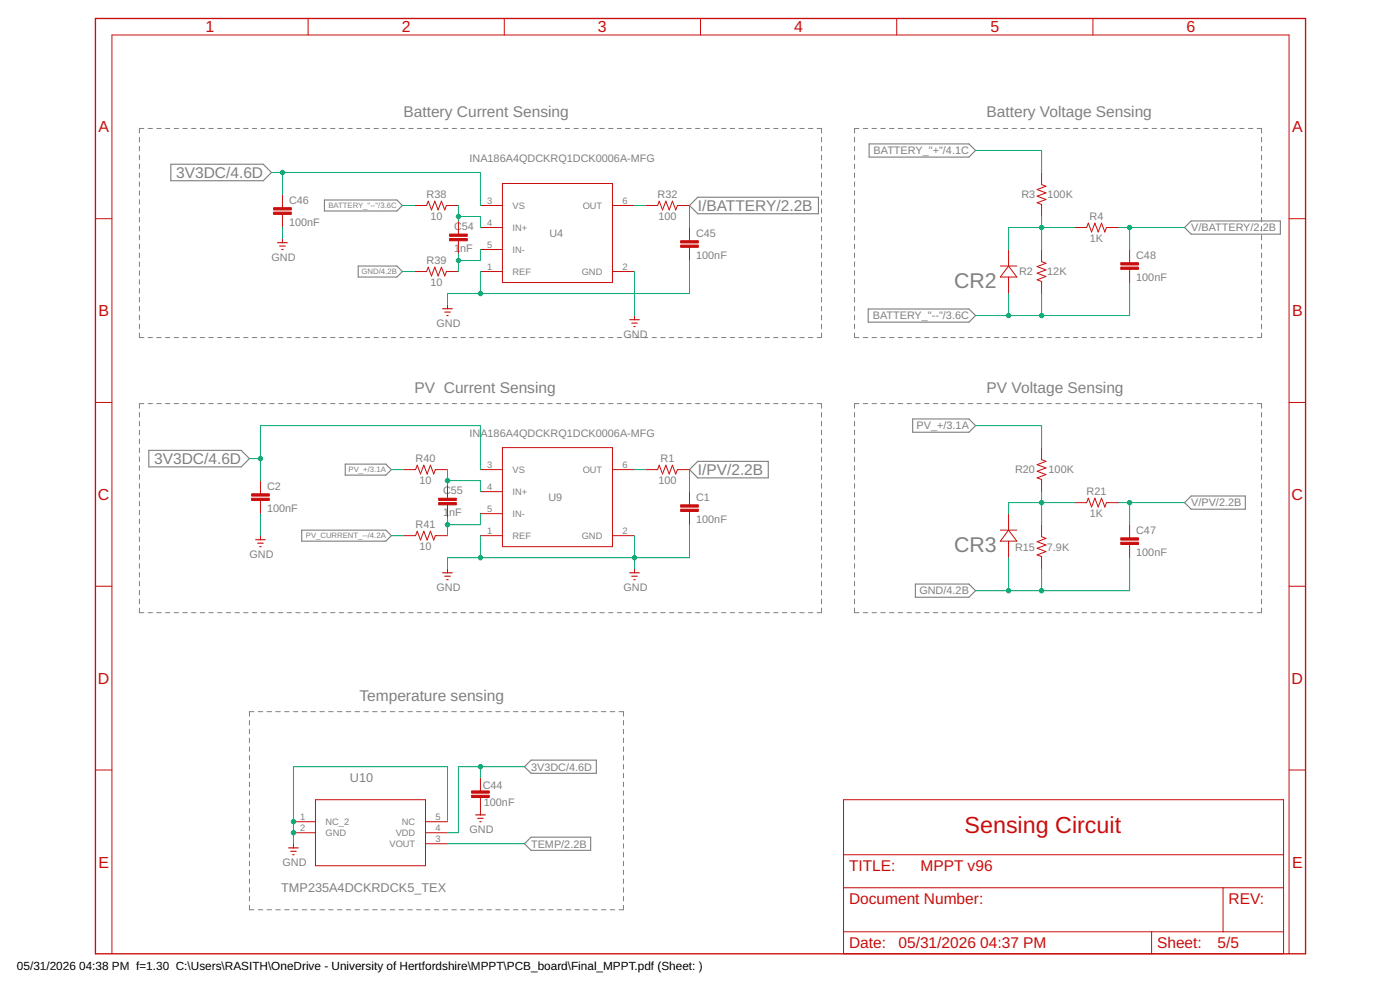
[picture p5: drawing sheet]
<svg xmlns="http://www.w3.org/2000/svg" width="420mm" height="297mm" viewBox="0 0 420 297" stroke-linecap="round" stroke-linejoin="round" font-family="sans-serif">
<g fill="none" stroke="#808080" stroke-width=".3">
<path d="M43.2 38.5h-1.4v1.4M44.4 38.5h1.4M47.1 38.5h1.3M49.7 38.5h1.3M52.3 38.5h1.3M54.9 38.5h1.3M57.5 38.5h1.3M60.1 38.5h1.3M62.7 38.5h1.3M65.3 38.5h1.3M67.9 38.5h1.3M70.5 38.5h1.3"/>
<path d="M73.1 38.5h1.3M75.7 38.5h1.3M78.4 38.5h1.3M81 38.5h1.3M83.6 38.5h1.3M86.2 38.5h1.3M88.8 38.5h1.3M91.4 38.5h1.3M94 38.5h1.3M96.6 38.5h1.3M99.2 38.5h1.3M101.8 38.5h1.3"/>
<path d="M104.4 38.5h1.3M107 38.5h1.4M109.6 38.5h1.4M112.2 38.5h1.4M114.9 38.5h1.3M117.5 38.5h1.3M120.1 38.5h1.3M122.7 38.5h1.3M125.3 38.5h1.3M127.9 38.5h1.3M130.5 38.5h1.3M133.1 38.5h1.3"/>
<path d="M135.7 38.5h1.3M138.3 38.5h1.3M140.9 38.5h1.3M143.6 38.5h1.2M146.2 38.5h1.3M148.8 38.5h1.3M151.4 38.5h1.3M154 38.5h1.3M156.6 38.5h1.3M159.2 38.5h1.3M161.8 38.5h1.3M164.4 38.5h1.3"/>
<path d="M167 38.5h1.3M169.6 38.5h1.3M172.2 38.5h1.3M174.8 38.5h1.3M177.4 38.5h1.4M180 38.5h1.4M182.7 38.5h1.3M185.3 38.5h1.3M187.9 38.5h1.3M190.5 38.5h1.3M193.1 38.5h1.3M195.7 38.5h1.3"/>
<path d="M198.3 38.5h1.3M200.9 38.5h1.3M203.5 38.5h1.3M206.1 38.5h1.3M208.7 38.5h1.3M211.3 38.5h1.3M214 38.5h1.3M216.6 38.5h1.3M219.2 38.5h1.3M221.8 38.5h1.3M224.4 38.5h1.3M227 38.5h1.3"/>
<path d="M229.6 38.5h1.3M232.2 38.5h1.3M234.8 38.5h1.3M237.4 38.5h1.3M240 38.5h1.3M242.6 38.5h1.3M245.2 38.5h1.3v1.4M257.8 38.5h-1.3v1.4M259.1 38.5h1.3M261.7 38.5h1.3M264.3 38.5h1.4M267 38.5h1.3"/>
<path d="M269.6 38.5h1.3M272.2 38.5h1.3M274.8 38.5h1.4M277.5 38.5h1.3M280.1 38.5h1.3M282.7 38.5h1.4M285.3 38.5h1.4M288 38.5h1.3M290.6 38.5h1.3M293.2 38.5h1.4M295.9 38.5h1.3M298.5 38.5h1.3"/>
<path d="M301.1 38.5h1.3M303.7 38.5h1.4M306.4 38.5h1.3M309 38.5h1.3M311.6 38.5h1.3M314.2 38.5h1.4M316.9 38.5h1.3M319.5 38.5h1.3M322.1 38.5h1.3M324.8 38.5h1.3M327.4 38.5h1.3M330 38.5h1.3"/>
<path d="M332.6 38.5h1.4M335.3 38.5h1.3M337.9 38.5h1.3M340.5 38.5h1.3M343.1 38.5h1.4M345.8 38.5h1.3M348.4 38.5h1.3M351 38.5h1.3M353.7 38.5h1.3M356.3 38.5h1.3M358.9 38.5h1.3M361.5 38.5h1.4"/>
<path d="M364.2 38.5h1.3M366.8 38.5h1.3M369.4 38.5h1.3M372 38.5h1.4M374.7 38.5h1.3M377.3 38.5h1.3v1.4M41.8 41.2v1.4M41.8 43.9v1.4M41.8 46.6v1.3M41.8 49.2v1.4M41.8 51.9v1.4M41.8 54.6v1.3"/>
<path d="M41.8 57.2v1.4M41.8 59.9v1.4M246.5 41.2v1.4M246.5 43.9v1.4M246.5 46.6v1.3M246.5 49.2v1.4M246.5 51.9v1.4M246.5 54.6v1.3M246.5 57.2v1.4M246.5 59.9v1.4M256.5 41.2v1.4M256.5 43.9v1.4"/>
<path d="M256.5 46.6v1.3M256.5 49.2v1.4M256.5 51.9v1.4M256.5 54.6v1.3M256.5 57.2v1.4M256.5 59.9v1.4M378.6 41.2v1.4M378.6 43.9v1.4M378.6 46.6v1.3M378.6 49.2v1.4M378.6 51.9v1.4M378.6 54.6v1.3"/>
<path d="M378.6 57.2v1.4M378.6 59.9v1.4M41.8 62.6v1.3M41.8 65.2v1.4M41.8 67.9v1.4M41.8 70.6v1.3M41.8 73.2v1.4M41.8 75.9v1.4M41.8 78.6v1.3M246.5 62.6v1.3M246.5 65.2v1.4M246.5 67.9v1.4"/>
<path d="M246.5 70.6v1.3M246.5 73.2v1.4M246.5 75.9v1.4M246.5 78.6v1.3M256.5 62.6v1.3M256.5 65.2v1.4M256.5 67.9v1.4M256.5 70.6v1.3M256.5 73.2v1.4M256.5 75.9v1.4M256.5 78.6v1.3M378.6 62.6v1.3"/>
<path d="M378.6 65.2v1.4M378.6 67.9v1.4M378.6 70.6v1.3M378.6 73.2v1.4M378.6 75.9v1.4M378.6 78.6v1.3M41.8 81.2v1.4M41.8 83.9v1.4M41.8 86.6v1.3M41.8 89.2v1.4M41.8 91.9v1.4M41.8 94.6v1.3"/>
<path d="M41.8 97.2v1.4M41.8 99.9v1.4h1.4M246.5 81.2v1.4M246.5 83.9v1.4M246.5 86.6v1.3M246.5 89.2v1.4M246.5 91.9v1.4M246.5 94.6v1.3M246.5 97.2v1.4M246.5 99.9v1.4h-1.3M256.5 99.9v1.4h1.3M256.5 81.2v1.4"/>
<path d="M256.5 83.9v1.4M256.5 86.6v1.3M256.5 89.2v1.4M256.5 91.9v1.4M256.5 94.6v1.3M256.5 97.2v1.4M378.6 99.9v1.4h-1.3M378.6 81.2v1.4M378.6 83.9v1.4M378.6 86.6v1.3M378.6 89.2v1.4M378.6 91.9v1.4"/>
<path d="M378.6 94.6v1.3M378.6 97.2v1.4M44.4 101.3h1.4M47.1 101.3h1.3M49.7 101.3h1.3M52.3 101.3h1.3M54.9 101.3h1.3M57.5 101.3h1.3M60.1 101.3h1.3M62.7 101.3h1.3M65.3 101.3h1.3M67.9 101.3h1.3"/>
<path d="M70.5 101.3h1.3M73.1 101.3h1.3M75.7 101.3h1.3M78.4 101.3h1.3M81 101.3h1.3M83.6 101.3h1.3M86.2 101.3h1.3M88.8 101.3h1.3M91.4 101.3h1.3M94 101.3h1.3M96.6 101.3h1.3M99.2 101.3h1.3"/>
<path d="M101.8 101.3h1.3M104.4 101.3h1.3M107 101.3h1.4M109.6 101.3h1.4M112.2 101.3h1.4M114.9 101.3h1.3M117.5 101.3h1.3M120.1 101.3h1.3M122.7 101.3h1.3M125.3 101.3h1.3M127.9 101.3h1.3M130.5 101.3h1.3"/>
<path d="M133.1 101.3h1.3M135.7 101.3h1.3M138.3 101.3h1.3M140.9 101.3h1.3M143.6 101.3h1.2M146.2 101.3h1.3M148.8 101.3h1.3M151.4 101.3h1.3M154 101.3h1.3M156.6 101.3h1.3M159.2 101.3h1.3M161.8 101.3h1.3"/>
<path d="M164.4 101.3h1.3M167 101.3h1.3M169.6 101.3h1.3M172.2 101.3h1.3M174.8 101.3h1.3M177.4 101.3h1.4M180 101.3h1.4M182.7 101.3h1.3M185.3 101.3h1.3M187.9 101.3h1.3M190.5 101.3h1.3M193.1 101.3h1.3"/>
<path d="M195.7 101.3h1.3M198.3 101.3h1.3M200.9 101.3h1.3M203.5 101.3h1.3M206.1 101.3h1.3M208.7 101.3h1.3M211.3 101.3h1.3M214 101.3h1.3M216.6 101.3h1.3M219.2 101.3h1.3M221.8 101.3h1.3M224.4 101.3h1.3"/>
<path d="M227 101.3h1.3M229.6 101.3h1.3M232.2 101.3h1.3M234.8 101.3h1.3M237.4 101.3h1.3M240 101.3h1.3M242.6 101.3h1.3M259.1 101.3h1.3M261.7 101.3h1.3M264.3 101.3h1.4M267 101.3h1.3M269.6 101.3h1.3"/>
<path d="M272.2 101.3h1.3M274.8 101.3h1.4M277.5 101.3h1.3M280.1 101.3h1.3M282.7 101.3h1.4M285.3 101.3h1.4M288 101.3h1.3M290.6 101.3h1.3M293.2 101.3h1.4M295.9 101.3h1.3M298.5 101.3h1.3M301.1 101.3h1.3"/>
<path d="M303.7 101.3h1.4M306.4 101.3h1.3M309 101.3h1.3M311.6 101.3h1.3M314.2 101.3h1.4M316.9 101.3h1.3M319.5 101.3h1.3M322.1 101.3h1.3M324.8 101.3h1.3M327.4 101.3h1.3M330 101.3h1.3M332.6 101.3h1.4"/>
<path d="M335.3 101.3h1.3M337.9 101.3h1.3M340.5 101.3h1.3M343.1 101.3h1.4M345.8 101.3h1.3M348.4 101.3h1.3M351 101.3h1.3M353.7 101.3h1.3M356.3 101.3h1.3M358.9 101.3h1.3M361.5 101.3h1.4M364.2 101.3h1.3"/>
<path d="M366.8 101.3h1.3M369.4 101.3h1.3M372 101.3h1.4M374.7 101.3h1.3M41.8 123.8v1.3M41.8 126.4v1.4M41.8 129.1v1.4M41.8 131.8v1.3M41.8 134.4v1.4M41.8 137.1v1.4M41.8 139.8v1.3M43.2 121.1h-1.4v1.4"/>
<path d="M44.4 121.1h1.4M47.1 121.1h1.3M49.7 121.1h1.3M52.3 121.1h1.3M54.9 121.1h1.3M57.5 121.1h1.3M60.1 121.1h1.3M62.7 121.1h1.3M65.3 121.1h1.3M67.9 121.1h1.3M70.5 121.1h1.3M73.1 121.1h1.3"/>
<path d="M75.7 121.1h1.3M78.4 121.1h1.3M81 121.1h1.3M83.6 121.1h1.3M86.2 121.1h1.3M88.8 121.1h1.3M91.4 121.1h1.3M94 121.1h1.3M96.6 121.1h1.3M99.2 121.1h1.3M101.8 121.1h1.3M104.4 121.1h1.3"/>
<path d="M107 121.1h1.4M109.6 121.1h1.4M112.2 121.1h1.4M114.9 121.1h1.3M117.5 121.1h1.3M120.1 121.1h1.3M122.7 121.1h1.3M125.3 121.1h1.3M127.9 121.1h1.3M130.5 121.1h1.3M133.1 121.1h1.3M135.7 121.1h1.3"/>
<path d="M138.3 121.1h1.3M140.9 121.1h1.3M143.6 121.1h1.2M146.2 121.1h1.3M148.8 121.1h1.3M151.4 121.1h1.3M154 121.1h1.3M156.6 121.1h1.3M159.2 121.1h1.3M161.8 121.1h1.3M164.4 121.1h1.3M167 121.1h1.3"/>
<path d="M169.6 121.1h1.3M172.2 121.1h1.3M174.8 121.1h1.3M177.4 121.1h1.4M180 121.1h1.4M182.7 121.1h1.3M185.3 121.1h1.3M187.9 121.1h1.3M190.5 121.1h1.3M193.1 121.1h1.3M195.7 121.1h1.3M198.3 121.1h1.3"/>
<path d="M200.9 121.1h1.3M203.5 121.1h1.3M206.1 121.1h1.3M208.7 121.1h1.3M211.3 121.1h1.3M214 121.1h1.3M216.6 121.1h1.3M219.2 121.1h1.3M221.8 121.1h1.3M224.4 121.1h1.3M227 121.1h1.3M229.6 121.1h1.3"/>
<path d="M232.2 121.1h1.3M234.8 121.1h1.3M237.4 121.1h1.3M240 121.1h1.3M242.6 121.1h1.3M245.2 121.1h1.3v1.4M246.5 123.8v1.3M246.5 126.4v1.4M246.5 129.1v1.4M246.5 131.8v1.3M246.5 134.4v1.4M246.5 137.1v1.4"/>
<path d="M246.5 139.8v1.3M256.5 123.8v1.3M256.5 126.4v1.4M256.5 129.1v1.4M256.5 131.8v1.3M256.5 134.4v1.4M256.5 137.1v1.4M256.5 139.8v1.3M257.8 121.1h-1.3v1.4M259.1 121.1h1.3M261.7 121.1h1.3M264.3 121.1h1.4"/>
<path d="M267 121.1h1.3M269.6 121.1h1.3M272.2 121.1h1.3M274.8 121.1h1.4M277.5 121.1h1.3M280.1 121.1h1.3M282.7 121.1h1.4M285.3 121.1h1.4M288 121.1h1.3M290.6 121.1h1.3M293.2 121.1h1.4M295.9 121.1h1.3"/>
<path d="M298.5 121.1h1.3M301.1 121.1h1.3M303.7 121.1h1.4M306.4 121.1h1.3M309 121.1h1.3M311.6 121.1h1.3M314.2 121.1h1.4M316.9 121.1h1.3M319.5 121.1h1.3M322.1 121.1h1.3M324.8 121.1h1.3M327.4 121.1h1.3"/>
<path d="M330 121.1h1.3M332.6 121.1h1.4M335.3 121.1h1.3M337.9 121.1h1.3M340.5 121.1h1.3M343.1 121.1h1.4M345.8 121.1h1.3M348.4 121.1h1.3M351 121.1h1.3M353.7 121.1h1.3M356.3 121.1h1.3M358.9 121.1h1.3"/>
<path d="M361.5 121.1h1.4M364.2 121.1h1.3M366.8 121.1h1.3M369.4 121.1h1.3M372 121.1h1.4M374.7 121.1h1.3M377.3 121.1h1.3v1.4M378.6 123.8v1.3M378.6 126.4v1.4M378.6 129.1v1.4M378.6 131.8v1.3M378.6 134.4v1.4"/>
<path d="M378.6 137.1v1.4M378.6 139.8v1.3M41.8 142.4v1.4M41.8 145.1v1.4M41.8 147.8v1.3M41.8 150.4v1.4M41.8 153.1v1.4M41.8 155.8v1.3M41.8 158.5v1.3M246.5 142.4v1.4M246.5 145.1v1.4M246.5 147.8v1.3"/>
<path d="M246.5 150.4v1.4M246.5 153.1v1.4M246.5 155.8v1.3M246.5 158.5v1.3M256.5 142.4v1.4M256.5 145.1v1.4M256.5 147.8v1.3M256.5 150.4v1.4M256.5 153.1v1.4M256.5 155.8v1.3M256.5 158.5v1.3M378.6 142.4v1.4"/>
<path d="M378.6 145.1v1.4M378.6 147.8v1.3M378.6 150.4v1.4M378.6 153.1v1.4M378.6 155.8v1.3M378.6 158.5v1.3M41.8 161.1v1.4M41.8 163.8v1.3M41.8 166.5v1.3M41.8 169.1v1.4M41.8 171.8v1.3M41.8 174.5v1.3"/>
<path d="M41.8 177.1v1.4M41.8 179.8v1.4M246.5 161.1v1.4M246.5 163.8v1.3M246.5 166.5v1.3M246.5 169.1v1.4M246.5 171.8v1.3M246.5 174.5v1.3M246.5 177.1v1.4M246.5 179.8v1.4M256.5 161.1v1.4M256.5 163.8v1.3"/>
<path d="M256.5 166.5v1.3M256.5 169.1v1.4M256.5 171.8v1.3M256.5 174.5v1.3M256.5 177.1v1.4M256.5 179.8v1.4M378.6 161.1v1.4M378.6 163.8v1.3M378.6 166.5v1.3M378.6 169.1v1.4M378.6 171.8v1.3M378.6 174.5v1.3"/>
<path d="M378.6 177.1v1.4M378.6 179.8v1.4M41.8 182.5v1.3h1.4M44.4 183.8h1.4M47.1 183.8h1.3M49.7 183.8h1.3M52.3 183.8h1.3M54.9 183.8h1.3M57.5 183.8h1.3M60.1 183.8h1.3M62.7 183.8h1.3M65.3 183.8h1.3"/>
<path d="M67.9 183.8h1.3M70.5 183.8h1.3M73.1 183.8h1.3M75.7 183.8h1.3M78.4 183.8h1.3M81 183.8h1.3M83.6 183.8h1.3M86.2 183.8h1.3M88.8 183.8h1.3M91.4 183.8h1.3M94 183.8h1.3M96.6 183.8h1.3"/>
<path d="M99.2 183.8h1.3M101.8 183.8h1.3M104.4 183.8h1.3M107 183.8h1.4M109.6 183.8h1.4M112.2 183.8h1.4M114.9 183.8h1.3M117.5 183.8h1.3M120.1 183.8h1.3M122.7 183.8h1.3M125.3 183.8h1.3M127.9 183.8h1.3"/>
<path d="M130.5 183.8h1.3M133.1 183.8h1.3M135.7 183.8h1.3M138.3 183.8h1.3M140.9 183.8h1.3M143.6 183.8h1.2M146.2 183.8h1.3M148.8 183.8h1.3M151.4 183.8h1.3M154 183.8h1.3M156.6 183.8h1.3M159.2 183.8h1.3"/>
<path d="M161.8 183.8h1.3M164.4 183.8h1.3M167 183.8h1.3M169.6 183.8h1.3M172.2 183.8h1.3M174.8 183.8h1.3M177.4 183.8h1.4M180 183.8h1.4M182.7 183.8h1.3M185.3 183.8h1.3M187.9 183.8h1.3M190.5 183.8h1.3"/>
<path d="M193.1 183.8h1.3M195.7 183.8h1.3M198.3 183.8h1.3M200.9 183.8h1.3M203.5 183.8h1.3M206.1 183.8h1.3M208.7 183.8h1.3M211.3 183.8h1.3M214 183.8h1.3M216.6 183.8h1.3M219.2 183.8h1.3M221.8 183.8h1.3"/>
<path d="M224.4 183.8h1.3M227 183.8h1.3M229.6 183.8h1.3M232.2 183.8h1.3M234.8 183.8h1.3M237.4 183.8h1.3M240 183.8h1.3M242.6 183.8h1.3M246.5 182.5v1.3h-1.3M256.5 182.5v1.3h1.3M259.1 183.8h1.3M261.7 183.8h1.3"/>
<path d="M264.3 183.8h1.4M267 183.8h1.3M269.6 183.8h1.3M272.2 183.8h1.3M274.8 183.8h1.4M277.5 183.8h1.3M280.1 183.8h1.3M282.7 183.8h1.4M285.3 183.8h1.4M288 183.8h1.3M290.6 183.8h1.3M293.2 183.8h1.4"/>
<path d="M295.9 183.8h1.3M298.5 183.8h1.3M301.1 183.8h1.3M303.7 183.8h1.4M306.4 183.8h1.3M309 183.8h1.3M311.6 183.8h1.3M314.2 183.8h1.4M316.9 183.8h1.3M319.5 183.8h1.3M322.1 183.8h1.3M324.8 183.8h1.3"/>
<path d="M327.4 183.8h1.3M330 183.8h1.3M332.6 183.8h1.4M335.3 183.8h1.3M337.9 183.8h1.3M340.5 183.8h1.3M343.1 183.8h1.4M345.8 183.8h1.3M348.4 183.8h1.3M351 183.8h1.3M353.7 183.8h1.3M356.3 183.8h1.3"/>
<path d="M358.9 183.8h1.3M361.5 183.8h1.4M364.2 183.8h1.3M366.8 183.8h1.3M369.4 183.8h1.3M372 183.8h1.4M374.7 183.8h1.3M378.6 182.5v1.3h-1.3M74.9 216.2v1.3M74.9 218.8v1.4M76.2 213.5h-1.3v1.4M77.5 213.5h1.3"/>
<path d="M80.1 213.5h1.4M82.8 213.5h1.3M85.4 213.5h1.4M88.1 213.5h1.3M90.7 213.5h1.4M93.3 213.5h1.4M96 213.5h1.3M98.6 213.5h1.4M101.3 213.5h1.3M103.9 213.5h1.4M106.6 213.5h1.3M109.2 213.5h1.3"/>
<path d="M111.8 213.5h1.4M114.5 213.5h1.3M117.1 213.5h1.3M119.8 213.5h1.3M122.4 213.5h1.3M125 213.5h1.4M127.7 213.5h1.3M130.3 213.5h1.4M133 213.5h1.3M135.6 213.5h1.3M138.2 213.5h1.4M140.9 213.5h1.3"/>
<path d="M143.5 213.5h1.4M146.2 213.5h1.3M148.8 213.5h1.4M151.4 213.5h1.4M154.1 213.5h1.3M156.7 213.5h1.4M159.4 213.5h1.3M162 213.5h1.3M164.7 213.5h1.3M167.3 213.5h1.3M169.9 213.5h1.4M172.6 213.5h1.3"/>
<path d="M175.2 213.5h1.4M177.9 213.5h1.3M180.5 213.5h1.3M183.1 213.5h1.4M185.8 213.5h1.3v1.4M187.1 216.2v1.3M187.1 218.8v1.4M74.9 221.5v1.3M74.9 224.1v1.3M74.9 226.7v1.4M74.9 229.4v1.3M74.9 232v1.4"/>
<path d="M74.9 234.7v1.3M74.9 237.3v1.3M74.9 239.9v1.4M187.1 221.5v1.3M187.1 224.1v1.3M187.1 226.7v1.4M187.1 229.4v1.3M187.1 232v1.4M187.1 234.7v1.3M187.1 237.3v1.3M187.1 239.9v1.4M74.9 242.6v1.3"/>
<path d="M74.9 245.2v1.4M74.9 247.9v1.3M74.9 250.5v1.3M74.9 253.2v1.3M74.9 255.8v1.3M74.9 258.4v1.4M187.1 242.6v1.3M187.1 245.2v1.4M187.1 247.9v1.3M187.1 250.5v1.3M187.1 253.2v1.3M187.1 255.8v1.3"/>
<path d="M187.1 258.4v1.4M74.9 271.6v1.4h1.3M74.9 261.1v1.3M74.9 263.7v1.3M74.9 266.3v1.4M74.9 269v1.3M77.5 273h1.3M80.1 273h1.4M82.8 273h1.3M85.4 273h1.4M88.1 273h1.3M90.7 273h1.4"/>
<path d="M93.3 273h1.4M96 273h1.3M98.6 273h1.4M101.3 273h1.3M103.9 273h1.4M106.6 273h1.3M109.2 273h1.3M111.8 273h1.4M114.5 273h1.3M117.1 273h1.3M119.8 273h1.3M122.4 273h1.3"/>
<path d="M125 273h1.4M127.7 273h1.3M130.3 273h1.4M133 273h1.3M135.6 273h1.3M138.2 273h1.4M140.9 273h1.3M143.5 273h1.4M146.2 273h1.3M148.8 273h1.4M151.4 273h1.4M154.1 273h1.3"/>
<path d="M156.7 273h1.4M159.4 273h1.3M162 273h1.3M164.7 273h1.3M167.3 273h1.3M169.9 273h1.4M172.6 273h1.3M175.2 273h1.4M177.9 273h1.3M180.5 273h1.3M183.1 273h1.4M187.1 261.1v1.3"/>
<path d="M187.1 263.7v1.3M187.1 266.3v1.4M187.1 269v1.3M187.1 271.6v1.4h-1.3"/>
</g>
<g fill="none" stroke="#808080" stroke-width=".34">
<path d="M51.3 49.3h27.7l2.5 2.5-2.5 2.4h-27.7zM260.8 43.2h30l2 1.9-2 2h-30zM97.4 60h21.7l1.7 1.7-1.7 1.6h-21.7zM107.5 79.8h11.6l1.7 1.7-1.7 1.6h-11.6zM206.9 61.7l2.5-2.5h36.2v4.9h-36.2zM355.5 68.3l2-2h26.8v4h-26.8zM260.6 92.7h30.2l2 2-2 2h-30.2zM44.7 135.1h27.7l2.5 2.5-2.5 2.5h-27.7zM103.6 139.3h12.2l1.7 1.6-1.7 1.7h-12.2zM273.9 125.7h16.9l2 2-2 2h-16.9zM90.6 159.1h25.2l1.7 1.6-1.7 1.7h-25.2zM206.9 140.9l2.5-2.5h21.2v5h-21.2z"/>
<path d="M357.5 148.8h16.2v4h-16.2l-2-2zM274.7 175.2h16.1l2 2-2 2h-16.1zM157.4 230l2-1.9h19.6v3.9h-19.6zM157.4 253.2l2-2h17.9v3.9h-17.9z"/>
</g>
<path d="M28.6 5.5h363.2v280.7h-363.2z" fill="none" stroke="#c90d0c" stroke-width=".4"/>
<g fill="none" stroke="#c90d0c" stroke-width=".3">
<path d="M92.5 5.5v5M151.3 5.5v5M210.2 5.5v5M269.1 5.5v5M328 5.5v5M84.8 58.4v3.9M150.8 55.1h33v29.7h-33zM312.6 51.8v3.6l1.3 .5-2.6 1 2.6 1-2.6 1 2.6 1-2.6 .9 1.3 .5v3.7M28.6 65.6h5M84.8 64.3v4M84.8 71.6v1.2M124.4 61.7h3.6l.5-1.4 1 2.7 1-2.7 1 2.7 1-2.7 1 2.7 .5-1.3h3.6"/>
<path d="M137.6 66.3v4M137.6 72.2v4M144.2 61.7h6.6M144.2 68.3h6.6M144.2 74.9h6.6M183.8 61.7h6.6M193.7 61.7h3.7l.4-1.4 1 2.7 1-2.7 1 2.7 1-2.7 1 2.7 .5-1.3h3.6M206.9 68.3v3.9M206.9 74.2v4M300.2 79.8h5M302.7 74.9v4.9M302.7 79.8l2.5 3.3h-5z"/>
<path d="M312.6 74.9v3.6l1.3 .5-2.6 1 2.6 1-2.6 1 2.6 1-2.6 .9 1.3 .6v3.6M322.5 68.3h3.6l.5-1.3 1 2.6 1-2.6 1 2.6 1-2.6 1 2.6 .5-1.3h3.6M339 74.9v3.9M386.9 65.6h4.9M124.4 81.5h3.6l.5-1.3 1 2.6 1-2.6 1 2.6 1-2.6 1 2.6 .5-1.3h3.6M134.3 91.4v1.2M144.2 81.5h6.6M183.8 81.5h6.6M190.4 94.7v1.2M302.7 83.1v5M339 80.8v4M28.6 120.8h5"/>
<path d="M150.8 134.3h33v29.7h-33zM312.6 134.3v3.6l1.3 .5-2.6 1 2.6 1-2.6 1 2.6 1-2.6 1 1.3 .5v3.6M386.9 120.8h4.9M78.2 144.2v4M78.2 150.2v3.9M121.1 140.9h3.6l.5-1.3 1 2.6 1-2.6 1 2.6 1-2.6 1 2.6 .5-1.3h3.6M134.3 145.5v4M134.3 151.5v3.9M144.2 140.9h6.6M144.2 147.5h6.6M144.2 154.1h6.6M183.8 140.9h6.6"/>
<path d="M193.7 140.9h3.7l.4-1.3 1 2.6 1-2.6 1 2.6 1-2.6 1 2.6 .5-1.3h3.6M206.9 147.5v4M206.9 153.5v3.9M300.2 159.1h5M302.7 154.1v5M302.7 159.1l2.5 3.3h-5zM312.6 157.4v3.6l1.3 .5-2.6 1 2.6 1-2.6 1 2.6 1-2.6 1 1.3 .5v3.6M322.5 150.8h3.6l.5-1.3 1 2.6 1-2.6 1 2.6 1-2.6 1 2.6 .5-1.3h3.6M339 157.4v4M28.6 175.9h5M78.2 160.7v1.2M121.1 160.7h3.6l.5-1.3 1 2.6 1-2.6 1 2.6 1-2.6 1 2.6 .5-1.3h3.6"/>
<path d="M134.3 170.6v1.3M144.2 160.7h6.6M183.8 160.7h6.6M190.4 170.6v1.3M302.7 162.4v4.9M339 163.4v3.9M386.9 175.9h4.9M28.6 231h5M94.7 239.9h33v19.9h-33zM144.2 233.3v4M144.2 239.3v5.2M253.2 239.9h132v46.3h-132z"/>
<path d="M386.9 231h4.9M88.1 246.5h6.6M88.1 249.9h6.6M88.1 253.2v1.2M127.7 246.5h6.6M127.7 249.9h6.6M127.7 253.2h6.6M253.2 256.5h132M253.2 266.4h132M253.2 279.6h132M345.6 279.6v6.6M367.1 266.4v13.2"/>
<path d="M33.6 286.2v-275.7h353.3v275.7"/>
</g>
<g fill="none" stroke="#c90d0c" stroke-width=".34">
<path d="M83.3 72.8h2.9M83.9 73.8h1.7M84.6 74.9h.4M132.8 92.6h2.9M133.5 93.6h1.6M134.1 94.7h.4M189 95.9h2.9M189.6 96.9h1.6M190.2 98h.4M76.7 161.9h2.9M77.3 163h1.7M78 164h.4"/>
<path d="M132.8 171.9h2.9M133.5 172.9h1.6M134.1 173.9h.4M189 171.9h2.9M189.6 172.9h1.6M190.2 173.9h.4M86.6 254.4h2.9M87.2 255.4h1.7M87.9 256.5h.4M142.7 244.5h2.9M143.4 245.5h1.6M144 246.5h.4"/>
</g>
<g fill="#c90d0c" stroke="#c90d0c" stroke-width=".3">
<path d="M141.5 238.6h5.3v.7h-5.3z"/>
<path d="M141.5 237.3h5.3v.7h-5.3z"/>
<path d="M204.3 73.5h5.3v.7h-5.3z"/>
<path d="M204.3 72.2h5.3v.7h-5.3z"/>
<path d="M82.1 63.6h5.3v.7h-5.3z"/>
<path d="M82.1 62.3h5.3v.7h-5.3z"/>
<path d="M204.3 152.8h5.3v.7h-5.3z"/>
<path d="M204.3 151.5h5.3v.6h-5.3z"/>
<path d="M75.5 149.5h5.3v.7h-5.3z"/>
<path d="M75.5 148.2h5.3v.6h-5.3z"/>
<path d="M336.4 162.7h5.3v.7h-5.3z"/>
<path d="M336.4 161.4h5.3v.7h-5.3z"/>
<path d="M336.4 80.1h5.3v.7h-5.3z"/>
<path d="M336.4 78.8h5.3v.7h-5.3z"/>
<path d="M134.9 71.6h5.3v.6h-5.3z"/>
<path d="M134.9 70.2h5.3v.7h-5.3z"/>
<path d="M131.7 150.8h5.2v.7h-5.2z"/>
<path d="M131.7 149.5h5.2v.7h-5.2z"/>
</g>
<g fill="none" stroke="#0dab76" stroke-width=".3">
<path d="M81.5 51.8h62.7v9.9M84.8 51.8v6.6M292.8 45.1h19.8v6.7M84.8 68.3v3.3M120.8 61.7h3.6M137.6 65h6.6v3.3M137.6 61.7v4.6M137.6 76.2v5.3M144.2 74.9v3.3h-6.6M190.4 61.7h3.3M206.9 61.7v6.6M206.9 78.2v9.9h-72.6v3.3"/>
<path d="M312.6 65v9.9M322.5 68.3h-19.8v6.6M335.7 68.3h19.8M339 68.3v6.6M120.8 81.5h3.6M144.2 81.5v6.6M190.4 81.5v13.2M302.7 88.1v6.6M312.6 88.1v6.6M339 84.8v9.9h-46.2M74.9 137.6h3.3M292.8 127.7h19.8v6.6"/>
<path d="M78.2 154.1v6.6M117.5 140.9h3.6M134.3 140.9v4.6M134.3 155.4v5.3M134.3 144.2h9.9v3.3M144.2 140.9v-13.2h-66v16.5M144.2 154.1v3.3h-9.9M190.4 140.9h3.3M206.9 140.9v6.6M206.9 157.4v9.9h-72.6v3.3M312.6 147.5v9.9M322.5 150.8h-19.8v3.3"/>
<path d="M335.7 150.8h19.8M339 150.8v6.6M117.5 160.7h3.6M144.2 160.7v6.6M190.4 160.7v9.9M302.7 167.3v9.9M312.6 170.6v6.6M339 167.3v9.9h-46.2M144.2 230v3.3M157.4 230h-19.8v19.9h-3.3M134.3 246.5v-16.5h-46.2v23.2M134.3 253.2h23.1"/>
</g>
<g fill="#0dab76" stroke="#0dab76" stroke-width=".3">
<circle cx="88.1" cy="249.9" r=".66"/>
<circle cx="88.1" cy="246.5" r=".66"/>
<circle cx="144.2" cy="88.1" r=".66"/>
<circle cx="190.4" cy="167.3" r=".66"/>
<circle cx="144.2" cy="167.3" r=".66"/>
<circle cx="312.6" cy="177.2" r=".66"/>
<circle cx="302.7" cy="177.2" r=".66"/>
<circle cx="144.2" cy="230" r=".66"/>
<circle cx="84.8" cy="51.8" r=".66"/>
<circle cx="78.2" cy="137.6" r=".66"/>
<circle cx="312.6" cy="94.7" r=".66"/>
<circle cx="302.7" cy="94.7" r=".66"/>
<circle cx="312.6" cy="150.8" r=".66"/>
<circle cx="339" cy="150.8" r=".66"/>
<circle cx="312.6" cy="68.3" r=".66"/>
<circle cx="339" cy="68.3" r=".66"/>
<circle cx="137.6" cy="78.2" r=".66"/>
<circle cx="137.6" cy="65" r=".66"/>
<circle cx="134.3" cy="157.4" r=".66"/>
<circle cx="134.3" cy="144.2" r=".66"/>
</g>
<text font-size="7" fill="#c90d0c" x="289.5" y="249.9">Sensing Circuit</text>
<g font-size="6.4" fill="#808080">
<text x="286.4" y="86.4">CR2</text>
<text x="286.4" y="165.6">CR3</text>
</g>
<g font-size="4.8" fill="#c90d0c">
<text x="61.7" y="9.7">1</text>
<text x="120.6" y="9.7">2</text>
<text x="179.5" y="9.7">3</text>
<text x="238.3" y="9.7">4</text>
<text x="297.2" y="9.7">5</text>
<text x="356.1" y="9.7">6</text>
<text x="29.5" y="39.8">A</text>
<text x="387.8" y="39.8">A</text>
<text x="29.5" y="94.9">B</text>
<text x="387.8" y="94.9">B</text>
<text x="29.4" y="150">C</text>
<text x="387.6" y="150">C</text>
<text x="29.4" y="205.2">D</text>
<text x="387.6" y="205.2">D</text>
<text x="29.5" y="260.3">E</text>
<text x="387.8" y="260.3">E</text>
</g>
<g font-size="4.7" fill="#808080">
<text x="121.1" y="35.3">Battery Current Sensing</text>
<text x="296.1" y="35.3">Battery Voltage Sensing</text>
<text x="52.9" y="53.4">3V3DC/4.6D</text>
<text x="209.4" y="63.3">I/BATTERY/2.2B</text>
<text x="124.4" y="117.8">PV Current Sensing</text>
<text x="296.1" y="117.8">PV Voltage Sensing</text>
<text x="46.3" y="139.3">3V3DC/4.6D</text>
<text x="209.4" y="142.6">I/PV/2.2B</text>
<text x="107.9" y="210.2">Temperature sensing</text>
</g>
<g font-size="4.7" fill="#c90d0c">
<text x="254.8" y="261.4">TITLE:</text>
<text x="276.3" y="261.4">MPPT v96</text>
<text x="254.8" y="271.3">Document Number:</text>
<text x="368.7" y="271.3">REV:</text>
<text x="254.8" y="284.5">Date:</text>
<text x="269.7" y="284.5">05/31/2026</text>
<text x="294.2" y="284.5">04:37 PM</text>
<text x="347.3" y="284.5">Sheet:</text>
<text x="365.4" y="284.5">5/5</text>
</g>
<g font-size="3.8" fill="#808080">
<text x="105" y="234.7">U10</text>
<text x="84.4" y="267.7">TMP235A4DCKRDCK5_TEX</text>
</g>
<g font-size="3.5">
<text x="5.1" y="290.9">05/31/2026</text>
<text x="23.8" y="290.9">04:38 PM f=1.30 C:\Users\RASITH\OneDrive - University of Hertfordshire\MPPT\PCB_board\Final_MPPT.pdf (Sheet: )</text>
</g>
<g font-size="3.3" fill="#808080">
<text x="262.2" y="46.3">BATTERY_&quot;+&quot;/4.1C</text>
<text x="140.9" y="48.5">INA186A4QDCKRQ1DCK0006A-MFG</text>
<text x="128" y="59.5">R38</text>
<text x="197.3" y="59.5">R32</text>
<text x="306.5" y="59.5">R3</text>
<text x="314.4" y="59.5">100K</text>
<text x="86.7" y="61.2">C46</text>
<text x="86.7" y="67.8">100nF</text>
<text x="129.2" y="66.1">10</text>
<text x="136.3" y="69.1">C54</text>
<text x="164.9" y="71.2">U4</text>
<text x="197.6" y="66.1">100</text>
<text x="208.9" y="71.1">C45</text>
<text x="327" y="66.1">R4</text>
<text x="357.5" y="69.4">V/BATTERY/2.2B</text>
<text x="136.3" y="75.7">1</text>
<text x="138.1" y="75.7">nF</text>
<text x="208.9" y="77.7">100nF</text>
<text x="327.1" y="72.7">1K</text>
<text x="341" y="77.7">C48</text>
<text x="81.5" y="78.2">GND</text>
<text x="128" y="79.3">R39</text>
<text x="305.9" y="82.6">R2</text>
<text x="314.3" y="82.6">12K</text>
<text x="129.2" y="85.9">10</text>
<text x="341" y="84.3">100nF</text>
<text x="261.9" y="95.8">BATTERY_&quot;--&quot;/3.6C</text>
<text x="131" y="98">GND</text>
<text x="187.1" y="101.3">GND</text>
<text x="140.9" y="131">INA186A4QDCKRQ1DCK0006A-MFG</text>
<text x="275.1" y="128.8">PV_+/3.1A</text>
<text x="124.7" y="138.7">R40</text>
<text x="198.3" y="138.7">R1</text>
<text x="304.6" y="142.1">R20</text>
<text x="314.7" y="142.1">100K</text>
<text x="80.1" y="147">C2</text>
<text x="125.9" y="145.3">10</text>
<text x="133" y="148.3">C55</text>
<text x="197.6" y="145.3">100</text>
<text x="326.1" y="148.6">R21</text>
<text x="80.1" y="153.6">100nF</text>
<text x="133" y="154.9">1</text>
<text x="134.8" y="154.9">nF</text>
<text x="164.6" y="150.5">U9</text>
<text x="208.9" y="150.3">C1</text>
<text x="327.1" y="155.3">1K</text>
<text x="357.5" y="152">V/PV/2.2B</text>
<text x="124.7" y="158.6">R41</text>
<text x="208.9" y="156.9">100nF</text>
<text x="341" y="160.2">C47</text>
<text x="74.9" y="167.3">GND</text>
<text x="125.9" y="165.2">10</text>
<text x="304.6" y="165.2">R15</text>
<text x="314.2" y="165.2">7.9K</text>
<text x="341" y="166.8">100nF</text>
<text x="131" y="177.2">GND</text>
<text x="187.1" y="177.2">GND</text>
<text x="275.9" y="178.4">GND/4.2B</text>
<text x="159.4" y="231.2">3V3DC/4.6D</text>
<text x="144.9" y="236.6">C44</text>
<text x="145.2" y="241.9">100nF</text>
<text x="140.9" y="249.9">GND</text>
<text x="159.4" y="254.3">TEMP/2.2B</text>
<text x="84.8" y="259.8">GND</text>
</g>
<g font-size="2.8" fill="#808080">
<text x="146.2" y="61.2">3</text>
<text x="153.8" y="62.7">VS</text>
<text x="174.9" y="62.7">OUT</text>
<text x="186.9" y="61.2">6</text>
<text x="146.2" y="67.8">4</text>
<text x="153.8" y="69.3">IN+</text>
<text x="146.2" y="74.4">5</text>
<text x="153.8" y="75.9">IN-</text>
<text x="146.2" y="81">1</text>
<text x="153.8" y="82.5">REF</text>
<text x="174.6" y="82.5">GND</text>
<text x="186.9" y="81">2</text>
<text x="146.2" y="140.4">3</text>
<text x="153.8" y="141.9">VS</text>
<text x="174.9" y="141.9">OUT</text>
<text x="186.9" y="140.4">6</text>
<text x="146.2" y="147">4</text>
<text x="153.8" y="148.5">IN+</text>
<text x="146.2" y="153.6">5</text>
<text x="153.8" y="155.1">IN-</text>
<text x="146.2" y="160.3">1</text>
<text x="153.8" y="161.7">REF</text>
<text x="174.6" y="161.7">GND</text>
<text x="186.9" y="160.3">2</text>
<text x="90.1" y="246.1">1</text>
<text x="90.1" y="249.4">2</text>
<text x="97.7" y="247.5">NC_2</text>
<text x="97.7" y="250.8">GND</text>
<text x="118.8" y="250.9">VDD</text>
<text x="120.6" y="247.6">NC</text>
<text x="130.7" y="249.4">4</text>
<text x="130.7" y="246.1">5</text>
<text x="116.9" y="254.2">VOUT</text>
<text x="130.7" y="252.7">3</text>
</g>
<g font-size="2.3" fill="#808080">
<text x="98.6" y="62.5">BATTERY_&quot;--&quot;/3.6C</text>
<text x="108.5" y="82.3">GND/4.2B</text>
<text x="104.6" y="141.7">PV_+/3.1A</text>
<text x="91.8" y="161.5">PV_CURRENT_--/4.2A</text>
</g>
</svg>
